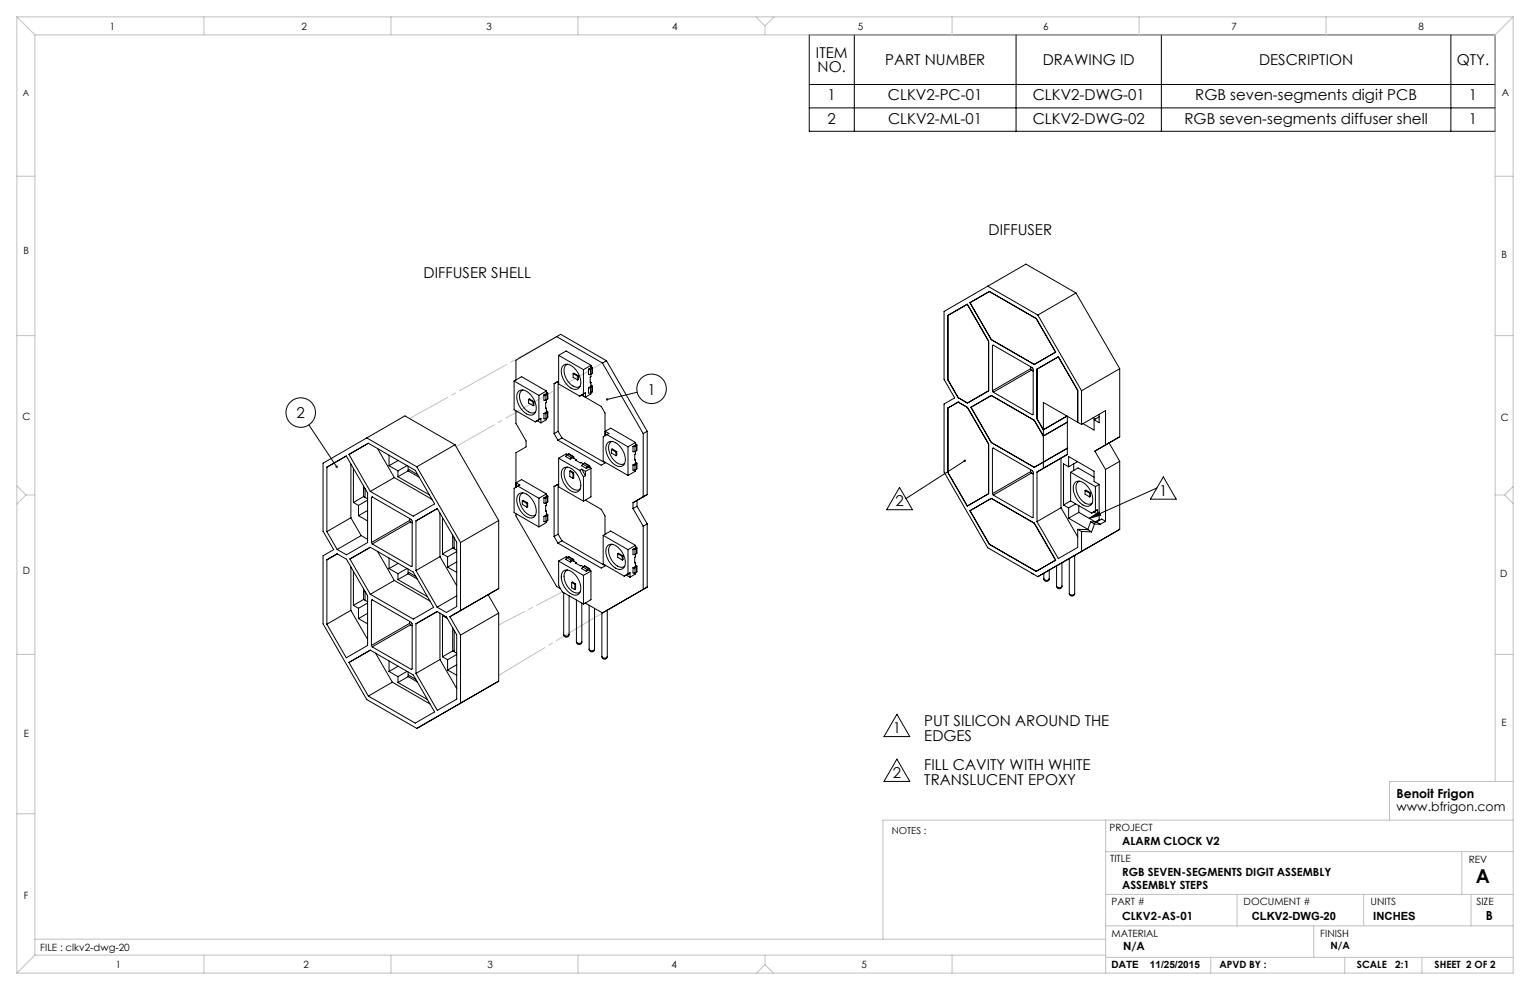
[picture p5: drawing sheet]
<svg xmlns="http://www.w3.org/2000/svg" width="432mm" height="279mm" viewBox="0 0 432 279" stroke-linecap="round" stroke-linejoin="round" font-family="sans-serif">
<g fill="none" stroke="#000" stroke-width=".28">
<path d="M228.4 9.8h193.6v27.3h-193.6zM241.1 9.8v27.3M286.8 9.8v27.3M327.8 9.8v27.3M409.5 9.8v27.3M228.4 30.4h193.6M228.4 23.8h193.6M157.1 95l-11.5 6.6v5.6M157.1 95l12.9 7.5M157.1 95l1.1-.7 13 7.5M267.5 89l5.5-3.1 6 10.4v14l-6 3.4-2.6-1.5-2.9-5zM273.7 85.4l5.5-3.1 13.2 7.6 5.5 9.5-6 3.5-12.1-7z"/>
<path d="M278.8 80.8l-12.4 7.1v19.2l3 5.2-3 1.7v19.2l12.4 21.4 14.1 8.1M278.8 80.8l14.1 8.1M278.8 80.8l10.8-6.3 14.1 8.2M292.9 88.9l12.3 21.4M303.7 82.7l-10.8 6.2M303.7 82.7l12.3 21.4M87.2 119.9l7.8 11.8M145.1 107.5l2.1-1.2 7 4.1M145.1 107.5v8.1l5.9 3.5 1.1-.7v-6.8M145.1 107.5l7 4.1M145.6 115.9v3.6l2.9 5v1.6l-2.9 1.7v9.7M146.4 110.4a2.44 2.44 0 0 1 3.3 1 4.8 4.8 0 0 1 1.2 5.2 2.18 2.18 0 0 1-3.2-.5 5.1 5.1 0 0 1-1.6-5.3z"/>
<path d="M147.6 110.1a2.11 2.11 0 0 0-.8 2.8 4.6 4.6 0 0 0 3.6 3.7l.8-.3M149.2 112.7l.2-.1 1.3 .7M149.2 112.7v1l1.3 .8M149.2 112.7l1.3 .8M150.5 113.5v1M150.7 113.3l-.2 .2M150.7 113.3v1.1l-.2 .1M151.6 118.7l1.1-.6v1.2zM153.5 111.5h.6M153.5 111.5v1.4h.6M153.5 116.7h.6M153.5 116.7v1.5h.6"/>
<path d="M154 115.1l.2 .1M154.1 111.5v1.4M154.1 116.7v1.5M154.2 110.7l.4 .3-.1 .2M154.2 116l.4 .2-.1 .2M154.2 110.4l-2.1 1.2M154.2 112.8l-.2 2.5 .2-.1M154.2 110.4v.7l-.7 .4M154.2 115.2v1.1l-.7 .4M154.2 118.1v.3l-1.5 .9M154.5 116.4l-.4 .3M154.5 111.2l-.4 .3"/>
<path d="M154.5 111.2v1.5M154.5 116.4v1.5M154.5 112.7l-.4 .2M154.5 117.9l-.4 .3M154.6 111.1l-.1 1.6M154.6 116.3l-.1 1.6M157.5 107.7l.2 .1M157.5 107.7l-1.1 .6v14.1M157.5 107.7v14M157.7 100.3v8.1l5.9 3.4M157.7 100.3l7 4M157.7 100.3l2.1-1.2 7 4"/>
<path d="M158.9 103.2a2.44 2.44 0 0 1 3.4 .9 4.8 4.8 0 0 1 1.2 5.3 2.18 2.18 0 0 1-3.3-.6 5.1 5.1 0 0 1-1.5-5.3zM160.2 102.8a2.11 2.11 0 0 0-.9 2.8 4.6 4.6 0 0 0 3.7 3.7l.7-.3M161.8 105.4l.2-.1 1.3 .8M161.8 105.4l1.3 .8M161.8 105.4v1.1l1.3 .7M163.1 106.2v1M163.3 106.1v1l-.2 .1M163.3 106.1l-.2 .1M164.1 111.5l5.6 3.2 1.1 1.9v6.4M164.2 111.5l-.6 .3M164.7 104.3v6.9l.5-.3M165.2 110.9l-1.6 .9"/>
<path d="M166.1 104.2h.5M166.1 104.2v1.5h.5M166.1 109.4h.5M166.1 109.4v1.5h.5M166.6 107.8l.2 .2M166.6 104.2v1.5M166.6 109.4v1.5M166.8 103.5l.4 .2-.1 .3M166.8 108.7l.4 .2-.1 .3M166.8 105.6l-.2 2.5 .2-.1M166.8 103.1v.7l-.7 .4M166.8 108v1l-.7 .4"/>
<path d="M166.8 110.8v.4l-1.6 .9v-1.2M166.8 103.1l-2.1 1.2M167.1 104l-.5 .2M167.1 104v1.4M167.1 109.2v1.5M167.1 105.4l-.5 .3M167.1 109.2l-.5 .2M167.1 110.7l-.5 .2M167.2 103.8l-.1 1.6M167.2 109l-.1 1.7M170 102.5l11.5 19.9M171.2 101.8l-1.2 .7"/>
<path d="M171.2 101.8l11.5 19.9M179.8 110.7l-8.4 2M267.5 115.2l2.9-1.7 2.6 1.5 6 10.3v14l-6 3.5-5.5-9.5zM280.1 110.3v-12.7l.2-.2 11 6.4 .3 .4v12.7l-.3 .2-11-6.4M280.1 110.3l.2 .4M290.9 104.1l-10.8 6.2M290.9 103.5v.6M290.9 104.1l.2 .4M291.1 104.5l-10.8 6.2M291.1 104.5l.5 .2M301.1 117.4l-6.6 3.9-1.8-3.1v-14l6-3.5 5.5 9.5v9M301.2 119.1l-6.7 3.9-2.6-4.4-12.1-7-5.8 3.3 5.8 10 12.1 7 9.3-5.4"/>
<path d="M301.2 117.5v10.8M305.2 119.8l-10.7-6.2v18.6l-1.8 1M305.2 110.3v9.5M305.2 119.8l6.8-3.9v9.7l-3 1.7M308.5 117.9l.6 .4M308.8 118.5v2.9l-3.2-1.8M310.2 116.9v2.4l-1.4-.8M310.2 117.6l-1.4 .9M316 104.1l-10.8 6.2M316 104.1v19.2M98.5 128.3l5.5-3.2 13.2 7.6 5.5 9.5-6.1 3.5-12.1-7zM99 130.9v15.2"/>
<path d="M99.7 132.2v9.6M102.6 137.2v2.9M103 137.9v2.5M103.5 123.6l-12.3 7.1v19.2l3 5.2-3 1.8v19.2l12.3 21.3 14.1 8.2M103.5 123.6l14.1 8.1M103.5 123.6l10.8-6.2 14.1 8.1M106.6 126.6l4.7 8.2M109.8 128.5v2.9M109.8 131.4l2.5 1.5M111.3 134.8l10.6 6.1M111.3 134.8l-6.8 3.9M112.3 132.9v1.6"/>
<path d="M112.3 134.5l8.9 5.2M112.4 130l-2.6 1.4M114.9 131.4l-2.6 1.5M115.2 132.9l-2.9 1.6M115.2 132.9l3.1 1.8M115.2 132.6l.2-.1 2.5 1.5M115.2 131.6v1.3M117.6 131.7l12.4 21.4M128.4 125.5l-10.8 6.2M128.4 125.5l12.3 21.4M146.1 137.2l-1 .6v6.9l7 4M146.1 137.2l6 3.4"/>
<path d="M146.1 137.2l.6-.3-1-.6 1.5-.9 7 4M146.2 139.6a2.18 2.18 0 0 1 3.3 .6 5.1 5.1 0 0 1 1.6 5.3 1.97 1.97 0 0 1-3.2-.2 5.1 5.1 0 0 1-1.7-5.7zM147.6 139.1a2.11 2.11 0 0 0-.8 2.8 4.6 4.6 0 0 0 3.6 3.7l.8-.3M154.2 139.8l.4 .2-.1 .3M154.2 139.4v.7l-.7 .4M154.2 139.4l-2.1 1.2M156.4 122.4l1.1 1.8M157.5 124.2l12.2 7.1 1.1-.6v-.3M157.5 121.7l-1.1 .7M157.5 136.7v14.1M157.5 121.7l1.1 1.9M157.7 129.3v8.1l7 4"/>
<path d="M157.7 129.3l5.9 3.4M157.7 136.8l-.2-.1-1.1 .6v14.1M158.6 123.6l-1.1 .6M158.6 123.6l12.2 7M158.9 132.3a2.3 2.3 0 0 1 3.3 .7 4.9 4.9 0 0 1 1.4 5.3 2.07 2.07 0 0 1-3.2-.3 5.3 5.3 0 0 1-1.8-5.4zM160 128.4l-.3 .4 1.2 .8M160 128.4l1.2 .7M160.1 128.3l-.3-.2-2.1 1.2M160.2 131.8a2.11 2.11 0 0 0-.9 2.9 4.6 4.6 0 0 0 3.7 3.6l.7-.3M160.4 128.1l1.5 .7M160.4 128.1l1.3 .7M160.4 128.1l-.4 .3"/>
<path d="M160.8 133l.2-.1 .9 .5M160.8 133l.9 .5M160.8 133v1.5l.9 .5M160.9 129.6l.8-.4 .9 .5M161.2 129.1l-.3 .5M161.7 128.8l.2 .1v.4M161.7 128.8l-.5 .3M161.7 133.5v1.5M161.9 133.4v1.5l-.2 .1M161.9 133.4l-.2 .1M162.6 129.7v.3M162.6 129.7l-.2 .1 2.2 1.1"/>
<path d="M163.6 132.7l1.1 1.9M164.2 132.4l1 .6M164.2 132.4l-.6 .3M164.2 132.4l1 1.9M164.5 131l-.3 .5 1.3 .7M164.5 131l1.3 .7M164.7 134.6v6.8M164.9 130.7l1.5 .7M164.9 130.7l-.4 .3M164.9 130.7l1.3 .8M165.2 133v1.3M165.2 134.3l-.5 .3"/>
<path d="M165.8 131.7l-.3 .5M166.2 131.5h.2l.1 .5M166.2 131.5l-.4 .2M166.8 132.1v8.1l-2.1 1.2M166.8 132.1l-1.6 .9M166.8 132.1l-.6-.3-.7 .4M170.8 121.7l1.6-.9 7 4.1M170.8 121.7l1.1 .6-.6 .4M170.8 121.7v1.3M171.3 122.7l5.9 3.4M171.3 122.7l-1.1 .6v6.8l7 4.1M171.4 125.1a2.18 2.18 0 0 1 3.3 .5 5.1 5.1 0 0 1 1.5 5.4 1.97 1.97 0 0 1-3.2-.2 5.1 5.1 0 0 1-1.6-5.7z"/>
<path d="M172.5 126.8l.3-.1 1.3 .7M172.5 126.8v1.1l1.4 .7M172.5 126.8l1.4 .8M172.7 124.6a2.11 2.11 0 0 0-.8 2.8 4.6 4.6 0 0 0 3.7 3.7l.7-.3M173.9 127.6v1M174.1 127.4l-.2 .2M174.1 127.4v1.1l-.2 .1M177.2 126.1v8.1M178.6 126h.6M178.6 126v1.4h.6M178.6 131.2h.6M178.6 131.2v1.5h.6"/>
<path d="M179.1 129.6l.3 .1M179.2 126v1.4M179.2 131.2v1.5M179.4 125.2l.3 .3-.1 .2M179.4 130.5l.3 .2-.1 .3M179.4 124.9v.7l-.8 .4M179.4 127.4l-.3 2.5 .3-.2M179.4 129.7v1.1l-.8 .4M179.4 132.6v.4l-2.2 1.2M179.4 124.9l-2.2 1.2M179.6 125.7v1.5M179.6 131v1.4"/>
<path d="M179.6 125.7l-.4 .3M179.6 127.2l-.4 .2M179.6 131l-.4 .2M179.6 132.4l-.4 .3M179.8 125.6l-.2 1.6M179.8 130.8l-.2 1.6M181.5 122.4v17.8M182.7 121.7v17.9l-4 2.3M182.7 121.7l-1.2 .7M253.9 137.6l3.6 6.3h-7.3zM272.3 130l-16.6 10.7M280.1 139.3v-12.7l.2-.1 11 6.3 .3 .4v12.8l-.3 .1-11-6.4"/>
<path d="M280.1 139.3l.2 .4M290.9 132.5v.6M290.9 133.1l-10.8 6.2M290.9 133.1l.2 .4M291.1 133.5l-10.8 6.2M291.1 133.5l.5 .3M292.7 133.2v14M301.2 128.3l-1.8 1v14M301.2 128.3l-8.5 4.9M301.6 131.7v-2.9l7.2 4.2v2.9l1.4 .8M301.6 131.7l-1.4-.8v11.6M302.1 133.3l7 4"/>
<path d="M302.1 133.3l2.2-1.2 4.5 2.6M302.1 133.3v8.1M303 130.9v1.9M303.4 136.2a2.44 2.44 0 0 1 3.4 .9 4.8 4.8 0 0 1 1.2 5.3 2.18 2.18 0 0 1-3.3-.6 5.1 5.1 0 0 1-1.5-5.3zM304.1 130.3l-2.5 1.4M304.6 135.8a2.39 2.39 0 0 0-.6 3.3 3.9 3.9 0 0 0 3.9 3.1l.3-.2M306.2 138.5l.3-.2 1.3 .8M306.2 138.5v1l1.3 .7M306.2 138.5l1.3 .7M307.5 139.2v1M307.8 139.1v1l-.3 .1M307.8 139.1l-.3 .1"/>
<path d="M309 127.3l3 5.2M309.1 137.3v6.9l-1 .6-6-3.4M310.2 136.7v10.2M310.2 136.7l-1.1 .6M312 132.5v14.6M316 123.3l-7 4M316 130.2v19.2M316 123.3l-3 1.7 3 5.2M316 130.2l-4 2.3M326.5 137.7l-19.1 8.6M328.3 134.6l3.7 6.3h-7.3zM92.3 150v-18.1l5.4-3.2 6 10.4v14l-5.9 3.5-2.6-1.5"/>
<path d="M92.3 158l2.9-1.7 2.6 1.5 5.9 10.4v14l-6 3.4-5.4-9.4zM92.3 150l2.9 5.1M98.8 157.8l5.7-3.3 12.1 7 5.8 9.9-5.8 3.3-12.1-7zM99 146.1l2.9 5.1M99 160v12.3M99 146.1l-6.7 3.9M99.7 141.8l1.5 .8M101.2 145.5l2.5 1.5M101.2 142.6v2.9M101.9 151.2l1.8 1M101.9 151.2l-6.7 3.9M102.6 140.1l1.1 .7"/>
<path d="M102.6 140.1l-2.9 1.7M103.7 144.1l-2.5 1.4M103.7 141.2l-2.5 1.4M104.8 153.1v-12.7l.3-.1 11 6.3 .2 .4v12.8l-.2 .1-11-6.4M104.8 153.1l.3 .4M106.6 155.6l4.7 8.2M109.8 157.5v3M112.4 159l-2.6 1.5M115.6 146.9l-10.8 6.2M115.6 146.3v.6M115.6 146.9l.2 .4M115.8 147.3l-10.7 6.2"/>
<path d="M115.8 147.3l.5 .3M124.2 157.1l4.7 8.2M124.2 144.8v12.3M124.2 157.1l-6.8 3.9M124.9 156.3l1.4 .9M124.9 146.1v10.2M126.3 157.2v2.9M127.8 154.7l-2.9 1.6M127.8 151v3.7M127.8 154.7l1.1 .6M128.2 151.8v2.9l-.2 .1M128.9 158.6l-2.6 1.5"/>
<path d="M128.9 155.7l-2.6 1.5M130 153.1v19.2l-3 1.8M140.7 146.9l-10.7 6.2M140.7 146.9v19.2M145.6 145v.6l11.5 19.9 1.1 .7M147.4 141.3l.2-.1 1.3 .8M147.4 141.3v1.1l1.3 .7M147.4 141.3l1.3 .8M148.7 142.1v1M148.9 142v1l-.2 .1M148.9 142l-.2 .1M152.1 140.6v8.1"/>
<path d="M153.5 140.5h.6M153.5 140.5v1.5h.6M153.5 145.7h.6M153.5 145.7v1.5h.6M154 144.1l.2 .2M154.1 140.5v1.5M154.1 145.7v1.5M154.2 145l.4 .2-.1 .3M154.2 141.9l-.2 2.5 .2-.1M154.2 144.3v1l-.7 .4M154.2 147.1v.4l-2.1 1.2M154.5 140.3v1.4"/>
<path d="M154.5 145.5v1.4M154.5 140.3l-.4 .2M154.5 141.7l-.4 .3M154.5 145.5l-.4 .2M154.5 146.9l-.4 .3M154.6 140.1l-.1 1.6M154.6 145.3l-.1 1.6M156.4 151.4l1.1 1.9M157.5 153.3l12.2 7 1.1-.6v-.2M157.5 150.8l-1.1 .6M157.5 150.8l1.1 1.8M157.7 158.4v6.8l1 1.9 6 3.4"/>
<path d="M157.7 158.4l7 4M158.6 152.6l-1.1 .7M158.6 152.6l12.2 7M160 157.4l-.3 .5 1.2 .7M160 157.4l1.2 .7M160.1 157.3l-.3-.2-2.1 1.3M160.4 157.2l1.5 .7M160.4 157.2l1.3 .7M160.4 157.2l-.4 .2M160.9 158.6l.8-.4 .9 .5M161.2 158.1l-.3 .5M161.7 157.9h.2v.5"/>
<path d="M161.7 157.9l-.5 .2M162.6 158.7l-.2 .2 2.2 1M162.6 158.7v.3M164.9 159.8l1.5 .7M164.9 159.8l-.4 .2M164.9 159.8l1.3 .7M165.2 141.1l4.5 2.6 1.1 1.9v5.2M170.2 151.1l7 4M170.2 151.1v8.1l6 3.4 1-.6v-6.9M170.2 151.1l2.2-1.2 7 4M171.5 154a2.44 2.44 0 0 1 3.4 .9 4.8 4.8 0 0 1 1.2 5.3 2.18 2.18 0 0 1-3.3-.6 5.1 5.1 0 0 1-1.5-5.3zM172.7 153.6a2.11 2.11 0 0 0-.8 2.9 4.6 4.6 0 0 0 3.7 3.6l.7-.3"/>
<path d="M174.3 156.3l.2-.2 1.3 .8M174.3 156.3v1l1.3 .8M174.3 156.3l1.3 .7M175.6 157v1.1M175.8 156.9v1l-.2 .2M175.8 156.9l-.2 .1M178.6 155h.6M178.6 155v1.5h.6M178.7 141.9l1.1-.7v1.7M178.7 141.9v1.6M178.7 143.5l2.8 5M179.1 158.6l.3 .2"/>
<path d="M179.2 155v1.5M179.4 154.3l.3 .2-.1 .3M179.4 159.5l.3 .2-.1 .3M179.4 156.4l-.3 2.5 .3-.1M179.4 153.9v.7l-.8 .4M179.4 158.8v1l-.8 .4M179.4 153.9l-2.2 1.2M179.6 154.8l-.4 .2M179.6 154.8v1.4M179.6 160v1.5M179.6 156.2l-.4 .3M179.6 160l-.4 .2"/>
<path d="M179.8 154.6l-.2 1.6M179.8 159.8l-.2 1.7M179.8 142.9l-1.1 .6M179.8 142.9l2.9 5M181.5 148.5v17.8l1.2-.6M182.7 147.9v17.8M182.7 147.9l-1.2 .6M273.7 144.1l6.1-3.4 12.1 7 6 10.4-5.5 3.1-13.2-7.6zM292.7 147.2l6 10.4 5.5-3.1v-5.1M298.2 159.7v5.7M299.4 143.3l4.8 8.2M299.4 143.3l-6.7 3.9"/>
<path d="M299.7 158.8v6.6M300.2 142.5l1.4 .9M301.6 143.4v2.9M301.6 146.3l5.4 3.1M301.8 157.6v9.9M302.1 141.4l-1.9 1.1M303.3 156.7v10.8M303.6 142.2l-2 1.2M304.2 149.4l1 .6M304.2 149.4l2.8 .1M304.5 144.6l4.6 2.7 1.1-.6M304.5 144.6l-2.9 1.7"/>
<path d="M304.5 142.7v1.9M305.2 150v5.6M305.2 155.6l-12.3 7.1M305.2 150l2.9 .1M307 149.5l1.1 .6M307.4 146.3l2.8-1.8 .4 .9zM307.8 147.3l1.1 .6M307.8 147.3l-.8 2.2M307.8 147.3h1.7M308.7 144.5l1-.6v1.2zM308.9 147.9l-.8 2.2M308.9 147.9l1.6 .1"/>
<path d="M309.5 147.3l1 .7M310.2 144.8l-.5 .3M312 147.1l-1.1-.6-1.4 .8M312 147.1l-1.5 .9M316 149.4l-10.8 6.2M316 149.4l-23.1 13.3M99 172.3l4.7 8.1M99 172.3l-6.7 3.9M99.7 161.2v9.6M99.7 170.8l1.5 .9M101.2 171.7v2.9M101.2 174.6l2.5 1.5"/>
<path d="M102.6 166.2v3M102.6 169.2l1.1 .6M102.6 169.2l-2.9 1.6M103 166.9v2.5M103.7 173.1l-2.5 1.5M103.7 170.2l-2.5 1.5M109.8 160.5l2.5 1.4M111.3 163.8l-6.8 3.9M111.3 163.8l10.1 5.8M112.3 161.9v1.7M112.3 163.6l8.3 4.8M114.9 160.4l-2.6 1.5"/>
<path d="M115.2 161.9l-2.9 1.7M115.2 160.6v1.3M115.2 161.9l2.6 1.5M115.2 161.7l.2-.1 2 1.1M115.6 175.4v.5M115.6 175.9l-10.8 6.3M115.6 175.9l.2 .4M115.8 176.3l-10.7 6.3M115.8 176.3l.5 .3M117.4 161v-14l6-3.5 5.5 9.5v18.2l-2.9 1.7-2.6-1.5M117.4 176v14M117.4 161l6 10.4"/>
<path d="M117.4 176l6-3.4 2.6 1.5 2.9 5v18.2l-5.5 3.2-6-10.5M123.4 172.6l-6 3.4M124.2 173.1v13M126.2 174.5l-1.3-.8v11.7M126.3 160.1l2.6 1.4M127 174.1l3 5.1M127.8 177.2v6.5M128.2 177.9v5.8l-.2 .1M128.9 168.2l-5.5 3.2M130 179.2v19.3M140.7 166.1l-3 1.7 3 5.2M140.7 166.1l-13.7 8"/>
<path d="M140.7 173v19.2M140.7 173l-10.7 6.2M159 161.2a2.59 2.59 0 0 1 3.4 1.1 4.6 4.6 0 0 1 1 5.2 2.3 2.3 0 0 1-3.3-.7 4.9 4.9 0 0 1-1.3-5.3zM159.1 179.1a.76 .76 0 0 0 .7 .7 .76 .76 0 0 0 .8-.7M159.1 179.1a.88 .88 0 0 0 1.5 0M159.1 167.3v11.8M160.2 160.9a2.11 2.11 0 0 0-.9 2.8 4.6 4.6 0 0 0 3.7 3.7l.7-.3M160.6 168.1v11M161.3 164.4l.2-.1 .9 .5M161.3 164.4l.9 .5M161.3 164.4v1.5l.9 .5M162.2 164.9v1.5"/>
<path d="M162.4 164.8v1.5l-.2 .1M162.4 164.8l-.2 .1M162.7 169.3v11.8M164.2 170.2v10.9M164.5 160l-.3 .5 1.3 .7M164.5 160l1.3 .7M164.7 162.4v8.1M165.8 160.7l-.3 .5M166.2 160.5h.2l.1 .5M166.2 160.5l-.4 .2M166.3 170.8v12.4M166.8 161.2v8.1l-2.1 1.2"/>
<path d="M166.8 161.2l-2.1 1.2M166.8 161.2l-.6-.4-.7 .4M167.8 171.7v11.5M169.9 172.9v12.4M171.4 172.2v13.1M176.7 162.3l1.1-.6v1.2zM178.6 160.2h.6M178.6 160.2v1.5h.6M179.2 160.2v1.5M179.4 161.6v.4l-1.6 .9M179.6 161.5l-.4 .2M182.7 165.7l-12.7 7.3-4.8-2.8"/>
<path d="M291.2 161.8l.4 .2M294.6 163.3a.76 .76 0 0 0 .8 .8 .76 .76 0 0 0 .7-.8M294.6 163.3a.88 .88 0 0 0 1.5 0M294.6 161.8v1.5M296.1 160.9v2.4M298.2 165.4a.76 .76 0 0 0 .7 .8 .76 .76 0 0 0 .8-.8M298.2 165.4a.88 .88 0 0 0 1.5 0M301.8 167.5a.76 .76 0 0 0 .7 .7 .76 .76 0 0 0 .8-.7M301.8 167.5a.88 .88 0 0 0 1.5 0M98.5 187l6-3.5 12.1 7 6.1 10.4-5.5 3.2-13.2-7.7zM104.8 182.2v-12.8l.3-.1 11 6.4 .2 .4v12.7l-.2 .1-11-6.3M104.8 182.2l.3 .4"/>
<path d="M106 184.3l4.7 8.2M109.8 186.5v3M109.8 189.5l2.5 1.5M110.7 192.5l10.7 6.2M110.7 192.5l-6.7 3.9M112.3 191v1.6M112.3 192.6l8.3 4.8M112.4 188l-2.6 1.5M114.9 189.5l-2.6 1.5M115.2 189.7v1.3M115.2 191l-2.9 1.6M115.2 191l2.6 1.4"/>
<path d="M115.2 190.5l2.2 1.2M124.2 186.1l4.7 8.2M124.2 186.1l-6.8 3.9M124.9 185.4l1.4 .8M126.3 186.2v2.9M126.3 189.1l2.6 1.5M127.8 183.7l-2.9 1.7M127.8 183.7l1.1 .7M128.9 187.6l-2.6 1.5M128.9 184.7l-2.6 1.5M130 198.5l-12.4 7.1M140.7 192.2l-10.7 6.3"/>
<path d="M140.7 192.2l-23.1 13.4M162.7 181.1a.76 .76 0 0 0 .7 .8 .76 .76 0 0 0 .8-.8M162.7 181.1a.88 .88 0 0 0 1.5 0M166.3 183.2a.76 .76 0 0 0 .7 .8 .76 .76 0 0 0 .8-.8M166.3 183.2a.88 .88 0 0 0 1.5 0M169.9 185.3a.76 .76 0 0 0 .7 .8 .76 .76 0 0 0 .8-.8M169.9 185.3a.88 .88 0 0 0 1.5 0M253.1 214.2l3.7 6.3h-7.3zM253.1 201.6l3.7 6.3h-7.3z"/>
<circle cx="84.9" cy="116.4" r="4.2"/>
<circle cx="183.9" cy="109.7" r="4.2"/>
</g>
<path d="M157.1 95l-41.5 23.1M170 102.5l-41.3 23.5" fill="none" stroke="#c0c0c0" stroke-width=".28" stroke-dasharray="15.2 1.3 1.3 1.3" stroke-dashoffset="2.9"/>
<path d="M158.7 167.1l-18 9.3" fill="none" stroke="#c0c0c0" stroke-width=".28" stroke-dasharray="15.2 1.3 1.3 1.3" stroke-dashoffset="7"/>
<path d="M170 173l-29.3 17.6" fill="none" stroke="#c0c0c0" stroke-width=".28" stroke-dasharray="15.2 1.3 1.3 1.3" stroke-dashoffset=".1"/>
<g fill="none" stroke="#c0c0c0" stroke-width=".28">
<path d="M4.8 4.8l5 5M4.8 4.8h422.2M4.8 4.8v269.8M9.8 9.8h412.2M9.8 9.8v259.8M57.5 4.8v5M110.3 4.8v5M163.1 4.8v5M213.4 4.8l2.5 2.5M215.9 7.3v2.5M218.4 4.8l-2.5 2.5M268.7 4.8v5"/>
<path d="M321.5 4.8v5M374.3 4.8v5M422 9.8v210.7M427 4.8l-5 5M427 4.8v269.8h-422.2M4.8 49.7h5M422 49.7h5M4.8 94.7h5M422 94.7h5M4.8 137.1l2.5 2.6M7.3 139.7l-2.5 2.6M7.3 139.7h2.5"/>
<path d="M422 139.7h2.6M424.6 139.7l2.4 2.4M427 137.3l-2.4 2.4M4.8 184.7h5M422 184.7h5M4.8 229.7h5M312 231.5v43.1M427 231.5h-177.8v33.6M427 220.5h-34.8v11M312 240.3h115M312 252.4h115M349.1 252.4v8.9"/>
<path d="M384.9 252.4v8.9M412.6 240.3v12.1M415.2 252.4v8.9M9.8 265.1h302.2M9.8 269.6l-5 5M9.8 269.6h302.2M57.5 269.6v5M110.3 269.6v5M163.1 269.6v5M215.9 272.2l-2.4 2.4M215.9 272.2l2.4 2.4M215.9 269.6v2.6"/>
<path d="M268.7 269.6v5M312 270.2h115M312 261.3h115M341.7 270.2v4.4M370.8 261.3v8.9M379.5 270.2v4.4M401.3 270.2v4.4"/>
</g>
<path d="M171.1 112.5l-.1 .3 .4-.1-.4 .1a.34 .34 0 0 0 .5 .2 .34 .34 0 0 0 .1-.5 .34 .34 0 0 0-.5 0zM94.8 131.5l-.1 .4 .5 .1-.2-.3 .2 .3 .1-.5zM307.4 146.3l2.8-1.8 .4 .9zM272 129.8a.34 .34 0 0 0 0 .5 .34 .34 0 0 0 .5 0 .34 .34 0 0 0 .1-.4l-.3 .1 .3-.1z" fill="#000"/>
<text font-size="5.4" x="416.5" y="249.1">A</text>
<g font-size="4.2">
<text x="230.3" y="16.3">ITEM</text>
<text x="230.7" y="20.4">NO.</text>
<text x="249.8" y="18.3">PART NUMBER</text>
<text x="294.3" y="18.3">DRAWING ID</text>
<text x="355.3" y="18.3">DESCRIPTION</text>
<text x="411.1" y="18.3">QTY.</text>
<text x="233.6" y="28.3">1</text>
<text x="250.6" y="28.3">CLKV2-PC-01</text>
<text x="291.5" y="28.3">CLKV2-DWG-01</text>
<text x="337.3" y="28.3">RGB seven-segments digit PCB</text>
<text x="414.5" y="28.3">1</text>
<text x="233.6" y="34.9">2</text>
<text x="250.7" y="34.9">CLKV2-ML-01</text>
<text x="291.5" y="34.9">CLKV2-DWG-02</text>
<text x="334.3" y="34.9">RGB seven-segments diffuser shell</text>
<text x="414.5" y="34.9">1</text>
<text x="279" y="66.3">DIFFUSER</text>
<text x="119.6" y="78.3">DIFFUSER SHELL</text>
<text x="182.7" y="111.4">1</text>
<text x="83.7" y="118.1">2</text>
<text x="252.7" y="142.8">2</text>
<text x="327.1" y="139.9">1</text>
<text x="252" y="206.9">1</text>
<text x="260.9" y="204.9">PUT SILICON AROUND THE</text>
<text x="260.9" y="209">EDGES</text>
<text x="252" y="219.5">2</text>
<text x="260.9" y="217.4">FILL CAVITY WITH WHITE</text>
<text x="260.9" y="221.6">TRANSLUCENT EPOXY</text>
</g>
<g font-size="3.5">
<text x="394.1" y="225.3">Benoit Frigon</text>
<text x="394.1" y="228.8">www.bfrigon.com</text>
<text x="419.3" y="259.7">B</text>
</g>
<g font-size="3.2">
<text x="316.7" y="238.4">ALARM CLOCK V2</text>
<text x="316.7" y="247.3">RGB SEVEN-SEGMENTS DIGIT ASSEMBLY</text>
<text x="316.7" y="250.8">ASSEMBLY STEPS</text>
<text x="316.7" y="259.7">CLKV2-AS-01</text>
<text x="353.3" y="259.7">CLKV2-DWG-20</text>
<text x="387.6" y="259.7">INCHES</text>
<text x="317" y="268.2">N/A</text>
</g>
<g font-size="2.8">
<text x="31" y="8.5">1</text>
<text x="85.1" y="8.5">2</text>
<text x="137.3" y="8.5">3</text>
<text x="189.7" y="8.5">4</text>
<text x="242.1" y="8.5">5</text>
<text x="294.4" y="8.5">6</text>
<text x="347.6" y="8.5">7</text>
<text x="400.3" y="8.5">8</text>
<text x="423.8" y="27.2">A</text>
<text x="6.7" y="71.8">B</text>
<text x="423.8" y="72.8">B</text>
<text x="6.4" y="118.6">C</text>
<text x="423.5" y="118.9">C</text>
<text x="6.5" y="162.1">D</text>
<text x="423.4" y="163">D</text>
<text x="6.7" y="207.9">E</text>
<text x="423.7" y="204.9">E</text>
<text x="313.1" y="234.6">PROJECT</text>
<text x="313.3" y="243.2">TITLE</text>
<text x="414.5" y="243.6">REV</text>
<text x="6.7" y="253.8">F</text>
<text x="313.7" y="255.3">PART #</text>
<text x="351" y="255.3">DOCUMENT #</text>
<text x="386.8" y="255.3">UNITS</text>
<text x="416.7" y="255.3">SIZE</text>
<text x="11.4" y="268.4">FILE : clkv2-dwg-20</text>
<text x="313.7" y="264.6">MATERIAL</text>
<text x="372.6" y="264.5">FINISH</text>
<text x="375.5" y="267.9">N/A</text>
<text x="32.7" y="273.3">1</text>
<text x="85.7" y="273.3">2</text>
<text x="137.6" y="273.3">3</text>
<text x="189.6" y="273.3">4</text>
<text x="243.2" y="273.2">5</text>
<text x="313.7" y="273.3">DATE</text>
<text x="324.5" y="273.3">11/25/2015</text>
<text x="344.1" y="273.1">APVD BY :</text>
<text x="383" y="273.1">SCALE</text>
<text x="393.8" y="273.1">2:1</text>
<text x="404.9" y="273.1">SHEET 2 OF 2</text>
</g>
<text font-size="2.7" x="251.7" y="235.2">NOTES :</text>
<text font-size="2.5" x="6.4" y="27">A</text>
</svg>
